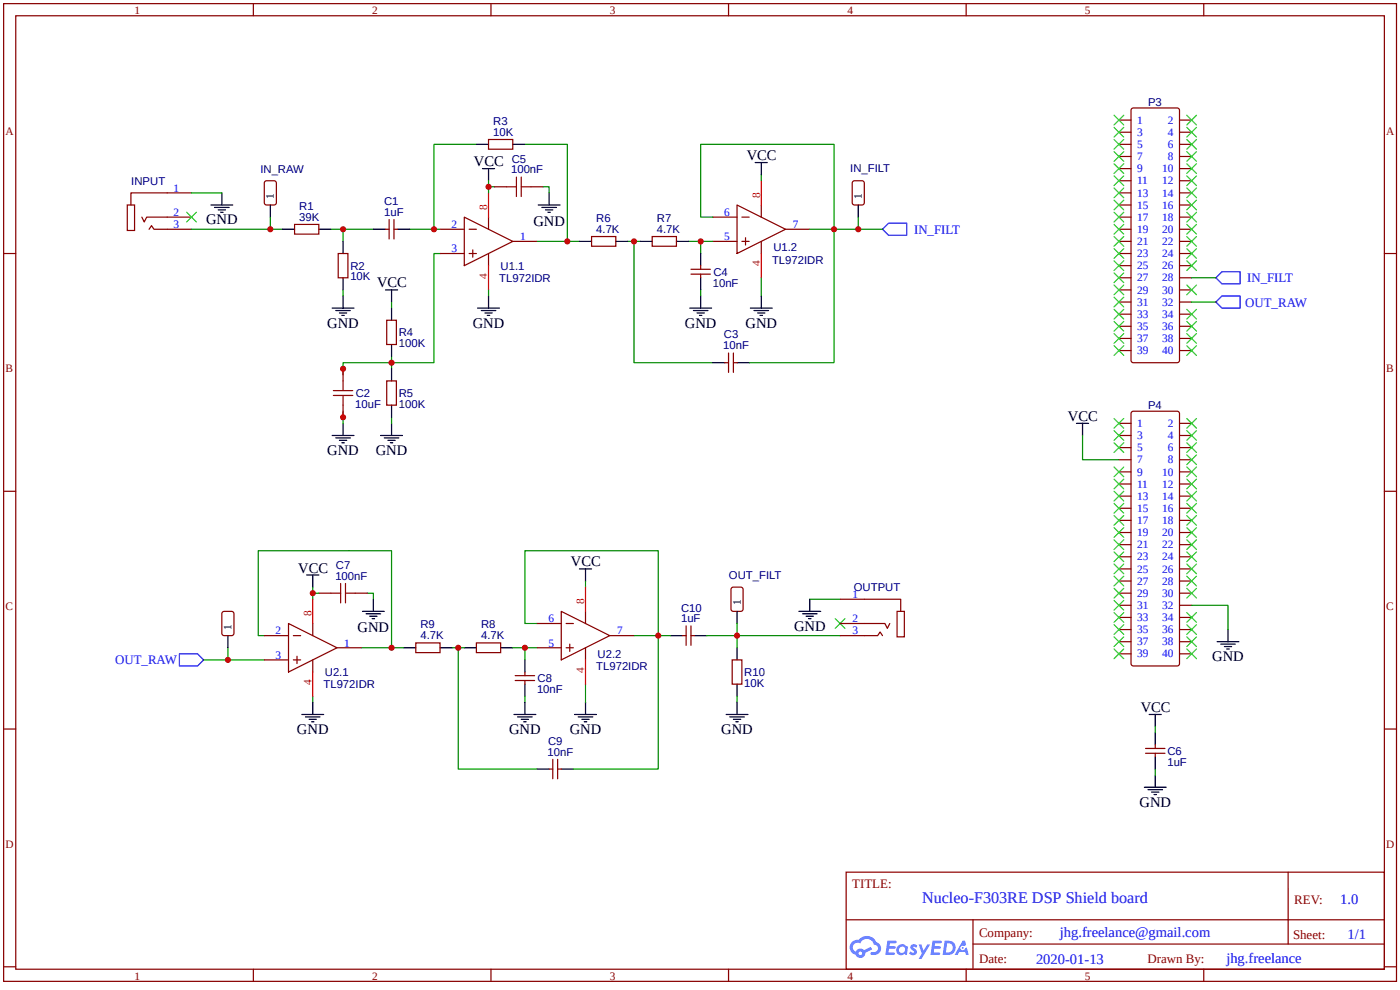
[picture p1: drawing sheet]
<svg xmlns="http://www.w3.org/2000/svg" width="297mm" height="210mm" viewBox="0 0 297 210" stroke-linecap="round" stroke-linejoin="round" font-family="sans-serif">
<g fill="none" stroke="#800" stroke-width=".26">
<path d="M.8 .8h295.5v207.3h-295.5zM3.3 3.3h290.4v202.2h-290.4zM53.7 .8v2.5M104.2 .8v2.5M154.6 .8v2.5M205 .8v2.5M255.4 .8v2.5M.8 53.7h2.5M293.7 53.7h2.6M.8 104.2h2.5M293.7 104.2h2.6M.8 154.6h2.5"/>
<path d="M293.7 154.6h2.6M179.5 184.9h114.2v20.6h-114.2zM179.5 195h114.1M206.4 195v10.3M273.3 184.9v15.2M.8 205h2.5M53.7 205.5v2.6M104.2 205.5v2.6M154.6 205.5v2.6M205 205.5v2.6M206.4 200.1h87.2M255.4 205.5v2.6"/>
<path d="M293.7 205h2.6"/>
</g>
<g fill="#58f">
<path d="M193.3 200.3l.6-.1 .4 .1 .3 .2-.3 .5a.35 .35 0 0 0-.2-.3 .35 .35 0 0 0-.4 .1v.1a.86 .86 0 0 1 .7 .6 .86 .86 0 0 1-.2 .9 1.09 1.09 0 0 1-1.4-.3l.4-.4 .5 .3 .3-.1-.1-.2a.89 .89 0 0 1-.6-1.4z"/>
<path d="M194.9 200.2h.6l.4 1.4 .8-1.4h.6l-1.8 3.1h-.6l.7-1.1z"/>
<path d="M188.3 199.4h1.7l.2 .2-.1 .3-1.3 .1-.1 .6h1.1l.2 .3-.2 .2h-1.2l-.1 .8 1.2 .1 .2 .2-.2 .2-1.9 .1z"/>
<path d="M197.8 199.4h1.7l.3 .2-.1 .3-1.3 .1-.1 .6h1.1l.2 .3-.3 .2h-1.1l-.1 .8 1.2 .1 .2 .2-.2 .2-1.9 .1z"/>
<path d="M204.2 199.4h.5l.3 1-.5 .2a.51 .51 0 0 0-.7 .2 .51 .51 0 0 0 .3 .7 .51 .51 0 0 0 .6-.5l.4-.1 .4 1.6h-.6l-.1-.7h-1.3l-.3 .7h-.7z"/>
<path d="M200.4 199.4l-.4 3.1h1a1.53 1.53 0 0 0 1.7-1.6 1.53 1.53 0 0 0-1.8-1.5zM200.9 200a1.01 1.01 0 0 1 1.3 1 1.01 1.01 0 0 1-1.3 .9h-.2z"/>
<path d="M190.4 200.6a1.12 1.12 0 0 0 0 1.6 1.12 1.12 0 0 0 1.5 .1l.5 .2 .2-1.7-.4-.2a1.09 1.09 0 0 0-1.8 0zM190.6 201.3a.7 .7 0 0 1 1.4 0 .7 .7 0 0 1-1.4 0z"/>
<path d="M180.8 199.7a1.59 1.59 0 0 0 .7 2.7 1.05 1.05 0 0 0 1.2 .7 1.05 1.05 0 0 0 .9-1.1l1.4-.7-.3-.6-1.4 .7a1.07 1.07 0 0 0-1.8 .4 1.01 1.01 0 0 1-.4-1.4 1.01 1.01 0 0 1 1.4-.4 1.55 1.55 0 0 1 1.6-.9 1.55 1.55 0 0 1 1.4 1.2 .83 .83 0 0 1 .8 1 .83 .83 0 0 1-1.2 .5 .32 .32 0 0 0-.4 .3 .32 .32 0 0 0 .3 .4 1.45 1.45 0 0 0 1.8-.9 1.45 1.45 0 0 0-.9-1.9 2.29 2.29 0 0 0-3.8-.5l-.8 .2zM182.1 202.1a.4 .4 0 0 1 .8 0 .4 .4 0 0 1-.8 0z"/>
<circle cx="204.2" cy="201" r=".19"/>
</g>
<g fill="none" stroke="#800" stroke-width=".26">
<path d="M56.2 38.5l.4-.2h1.5l.5 .3v4.3l-.3 .5-1.8 .1-.4-.4v-4.3zM103.6 29.6h5.2v2h-5.2zM104.9 39.6h2.6M112.6 39.6h2.6M180.9 38.5l.4-.2h1.6l.4 .3 .1 4.3-.4 .5-1.8 .1-.4-.4v-4.3zM237.4 25.5h2.5M237.4 28h2.5M237.4 30.6h2.5M237.4 33.2h2.5M237.4 35.7h2.5M237.4 38.3h2.5M240.1 23l.4-.1h9.2l.3 .1 .2 .3v53.1l-.1 .3-.3 .2h-9.3l-.3-.1-.2-.3-.1-53.1z"/>
<path d="M250.2 25.5h2.6M250.2 28h2.6M250.2 30.6h2.6M250.2 33.2h2.6M250.2 35.7h2.6M250.2 38.3h2.6M27 43.5h1.5v5.4h-1.5zM30.1 46l.5 1.1 .5-1.1h9.5M31.6 48.6l.5-.8 .6 .8h7.9M40.6 40.9h-12.8v2.6M62.5 47.6h5.1v2h-5.1zM71.8 53.7h2v5.2h-2z"/>
<path d="M81.8 48.6h.8M82.6 46.5v4.2M83.6 48.6h.8M83.6 46.5v4.2M93.4 48.6h5.1M93.4 53.7h5.1M98.5 46l10.3 5.2-10.3 5.1zM99.5 48.6h1.6M99.5 53.7h1.6M100.3 53v1.5M103.6 46v2.6M103.6 53.7v2.6"/>
<path d="M108.8 51.2h5.1M125.5 50.1h5.1v2.1h-5.1zM138.4 50.1h5.1v2.1h-5.1zM146.6 57.1h4.1M146.6 58.1h4.1M148.6 56.3v.8M148.6 58.1v.8M151.2 51.2h5.2M151.2 46h5.2M156.4 43.5l10.3 5.1-10.3 5.1zM157.4 51.2h1.5M157.4 46h1.5"/>
<path d="M158.2 50.4v1.5M161.5 43.5v2.5M161.5 51.2v2.5M166.7 48.6h5.1M237.4 48.6h2.5M237.4 53.7h2.5M237.4 51.2h2.5M237.4 46h2.5M237.4 40.9h2.5M237.4 43.5h2.5M237.4 56.3h2.5M237.4 58.9h2.5"/>
<path d="M250.2 48.6h2.6M250.2 53.7h2.6M250.2 51.2h2.6M250.2 46h2.6M250.2 40.9h2.6M250.2 43.5h2.6M250.2 56.3h2.6M250.2 58.9h2.6M72.8 78.2v2.6M82 67.9h2.1v5.1h-2.1zM153.8 76.9h.8M154.6 74.8v4.2"/>
<path d="M155.6 74.8v4.2M155.6 76.9h.8M237.4 61.5h2.5M237.4 64h2.5M237.4 66.6h2.5M237.4 69.2h2.5M237.4 71.8h2.5M237.4 74.3h2.5M250.2 61.5h2.6M250.2 64h2.6M250.2 66.6h2.6M250.2 69.2h2.6"/>
<path d="M250.2 71.8h2.6M250.2 74.3h2.6M72.8 85.9v2.6M82 80.8h2.1v5.1h-2.1zM237.4 89.8h2.5M237.4 92.3h2.5M237.4 94.9h2.5M237.4 97.5h2.5M240.1 87.3l.4-.1h9.2l.3 .1 .2 .3v53.1l-.1 .3-.3 .2h-9.3l-.3-.1-.2-.3-.1-53.1zM250.2 89.8h2.6M250.2 92.3h2.6M250.2 94.9h2.6"/>
<path d="M250.2 97.5h2.6M237.4 100h2.5M237.4 102.6h2.5M237.4 105.2h2.5M237.4 107.8h2.5M237.4 110.3h2.5M237.4 112.9h2.5M237.4 115.5h2.5M237.4 118h2.5M250.2 100h2.6M250.2 102.6h2.6M250.2 105.2h2.6"/>
<path d="M250.2 107.8h2.6M250.2 110.3h2.6M250.2 112.9h2.6M250.2 115.5h2.6M250.2 118h2.6M47.2 129.8l.4-.2h1.5l.5 .3v4.3l-.3 .5-1.8 .1-.4-.4v-4.3zM56.1 134.8h5.1M56.1 139.9h5.1M61.2 132.2l10.3 5.1-10.3 5.2zM62.2 134.8h1.6M62.2 139.9h1.6M63 139.1v1.6"/>
<path d="M66.4 132.2v2.6M66.4 139.9v2.6M67.6 125.8h2.6M71.5 137.3h5.1M75.4 125.8h2.5M88.2 136.3h5.2v2.1h-5.2zM101.1 136.3h5.1v2.1h-5.1zM113.9 132.2h5.2M113.9 137.3h5.2M119.1 129.6l10.3 5.2-10.3 5.1zM120.1 132.2h1.5M120.1 137.3h1.5"/>
<path d="M120.9 136.6v1.5M124.2 129.6v2.6M124.2 137.3v2.6M129.4 134.8h5.1M144.8 134.8h.8M145.6 132.7v4.1M146.6 134.8h.8M146.6 132.7v4.1M155.2 124.6l.4-.1h1.5l.5 .3v4.3l-.3 .5h-1.8l-.4-.3v-4.3zM155.3 139.9h2.1v5.1h-2.1zM178.2 127h12.9v2.6M178.2 132.2h9.5l.6 1 .5-1"/>
<path d="M178.2 134.8h8l.5-.8 .5 .8M190.3 129.6h1.6v5.4h-1.6zM237.4 120.6h2.5M237.4 123.2h2.5M237.4 125.8h2.5M237.4 128.3h2.5M237.4 130.9h2.5M237.4 133.5h2.5M237.4 136h2.5M237.4 138.6h2.5M250.2 120.6h2.6M250.2 123.2h2.6"/>
<path d="M250.2 125.8h2.6M250.2 128.3h2.6M250.2 130.9h2.6M250.2 133.5h2.6M250.2 136h2.6M250.2 138.6h2.6M109.3 143.2h4.1M109.3 144.3h4.1M111.4 142.5v.7M111.4 144.3v.7M243 159.7h4.1M243 158.7h4.1"/>
<path d="M245.1 157.9v.8M245.1 159.7v.8M116.5 163h.8M117.3 161v4.1M118.3 161v4.1M118.3 163h.8"/>
</g>
<path d="M161.5 38.3v5.2M103.6 40.9v5.1M103.6 56.3v5.2M161.5 53.7v5.2M66.4 127v5.2M124.2 124.5v5.1M124.2 139.9v5.1M66.4 142.5v5.1" fill="none" stroke="#f00" stroke-width=".26"/>
<g fill="none" stroke="#000" stroke-width=".26">
<path d="M101.1 30.6h2.5M102.4 35.7h2.5M103.6 35.7v2.6M108.8 30.6h2.6M160.2 34.5h2.6M161.5 34.5v2.5M44.7 43.5h4.7M45.5 44h3.1M46.3 44.5h1.5M46.8 45h.5M47.1 40.9v2.6M57.4 43.5v2.5"/>
<path d="M59.9 48.6h2.6M67.6 48.6h2.6M72.8 51.2v2.5M72.8 58.9v2.6M79.2 48.6h2.6M84.4 48.6h2.5M114.2 43.5h4.6M115 44h3M115.7 44.5h1.6M116.2 45h.6M116.5 40.9v2.6M122.9 51.2h2.6"/>
<path d="M130.6 51.2h2.6M135.8 51.2h2.6M143.5 51.2h2.6M148.6 53.7v2.6M148.6 58.9v2.6M182.1 43.5v2.5M70.5 65.3h4.6M71.2 65.8h3.1M72 66.4h1.6M72.5 66.9h.5M72.8 62.8v2.5M81.8 61.5h2.6"/>
<path d="M83.1 61.5v2.5M83.1 65.3v2.6M83.1 73v2.6M83.1 78.2v2.6M101.3 65.3h4.7M102.1 65.8h3.1M102.9 66.4h1.5M103.4 66.9h.5M103.6 62.8v2.5M146.3 65.3h4.7M147.1 65.8h3.1M147.9 66.4h1.5"/>
<path d="M148.4 66.9h.5M148.6 62.8v2.5M151.2 76.9h2.6M156.4 76.9h2.5M159.2 65.3h4.6M160 65.8h3M160.7 66.4h1.6M161.2 66.9h.6M161.5 62.8v2.5M70.5 92.3h4.6M71.2 92.8h3.1M72 93.4h1.6"/>
<path d="M72.5 93.9h.5M72.8 89.8v2.5M80.8 92.3h4.6M81.5 92.8h3.1M82.3 93.4h1.5M82.8 93.9h.5M83.1 85.9v2.6M83.1 89.8v2.5M228.4 89.8h2.5M229.7 89.8v2.5M48.3 134.8v2.5M65.1 121.9h2.5"/>
<path d="M66.4 121.9v2.6M76.9 129.6h4.6M77.7 130.1h3.1M78.4 130.6h1.6M79 131.2h.5M79.2 127v2.6M85.6 137.3h2.6M93.4 137.3h2.5M98.5 137.3h2.6M106.2 137.3h2.6M111.4 139.9v2.6M122.9 120.6h2.6"/>
<path d="M124.2 120.6v2.6M142.2 134.8h2.6M147.4 134.8h2.5M156.4 129.6v2.6M156.4 137.3v2.6M169.5 129.6h4.6M170.3 130.1h3M171 130.6h1.6M171.5 131.2h.6M171.8 127v2.6M258.2 136h4.6M259 136.6h3.1"/>
<path d="M259.7 137.1h1.6M260.3 137.6h.5M260.5 133.5v2.5M64 151.5h4.7M64.8 152h3.1M65.6 152.5h1.5M66.1 153h.5M66.4 148.9v2.6M109 151.5h4.7M109.8 152h3.1M110.6 152.5h1.5M111.1 153h.5"/>
<path d="M111.4 145v2.6M111.4 148.9v2.6M121.9 151.5h4.6M122.7 152h3.1M123.4 152.5h1.6M124 153h.5M124.2 148.9v2.6M154 151.5h4.7M154.8 152h3.1M155.6 152.5h1.5M156.1 153h.5M156.4 145v2.6"/>
<path d="M156.4 148.9v2.6M243.8 151.5h2.6M245.1 151.5v2.5M245.1 155.3v2.6M113.9 163h2.6M119.1 163h2.5M242.8 166.9h4.6M243.5 167.4h3.1M244.3 167.9h1.6M244.8 168.5h.5M245.1 160.5v2.5M245.1 164.3v2.6"/>
</g>
<g fill="none" stroke="#080" stroke-width=".26">
<path d="M101.1 30.6h-9v18M103.6 38.3v2.6M103.6 39.6h1.3M111.4 30.6h9v20.6h-6.5M115.2 39.6h1.3v1.3M161.5 37v1.3M40.6 48.6h16.8M40.6 40.9h6.5M57.4 46v2.6h2.5M70.2 48.6h2.6M79.2 48.6h-6.4v2.6M86.9 48.6h6.5"/>
<path d="M93.4 53.7h-1.3v23.2h-19.3v2.6M120.4 51.2h2.5M133.2 51.2h2.6M134.5 51.2v25.7h16.7M146.1 51.2h5.1M148.6 51.2v2.5M151.2 46h-2.6v-15.4h28.3v18h5.2v-2.6M161.5 58.9v3.9M171.8 48.6h5.1v28.3h-18M182.1 48.6h5.1M252.8 58.9h5.1M72.8 61.5v1.3"/>
<path d="M83.1 64v1.3M83.1 75.6v2.6M103.6 61.5v1.3M148.6 61.5v1.3M252.8 64h5.1M72.8 87.2v2.6M83.1 88.5v1.3M229.7 92.3v5.2h7.7M43.2 139.9h5.1M48.3 137.3v2.6h7.8M56.1 134.8h-1.3v-18h28.3v20.5h-6.5M66.4 125.8h1.2"/>
<path d="M66.4 124.5v2.5M77.9 125.8h1.3v1.2M83.1 137.3h2.5M95.9 137.3h2.6M97.2 137.3v25.7h16.7M108.8 137.3h5.1M111.4 137.3v2.6M113.9 132.2h-2.5v-15.4h28.2v18h2.6M124.2 123.2v1.3M134.5 134.8h5.1v28.2h-18M149.9 134.8h6.5v2.5M156.4 132.2v2.6h21.8"/>
<path d="M171.8 127h6.4M252.8 128.3h7.7v5.2M66.4 147.6v1.3M111.4 147.6v1.3M124.2 145v3.9M156.4 147.6v1.3M245.1 154v1.3M245.1 163v1.3"/>
</g>
<path d="M107.5 39.6h2.1M109.6 37.5v4.2M110.6 39.6h2M110.6 37.5v4.2M70.7 83.8h4.1M70.7 82.8h4.1M72.8 80.8v2M72.8 83.8v2.1M70.2 125.8h2.1M72.3 123.7v4.1M73.3 125.8h2.1M73.3 123.7v4.1" fill="none" stroke="#a00000" stroke-width=".26"/>
<path d="M187.2 48.6l1.3-1.3h3.9v2.6h-3.9zM257.9 58.9l1.3-1.3h3.9v2.6h-3.9zM257.9 64l1.3-1.2h3.9v2.5h-3.9zM38.1 138.6h3.8l1.3 1.3-1.3 1.3h-3.8z" fill="none" stroke="#00f" stroke-width=".26"/>
<g fill="none" stroke="#3c3" stroke-width=".26">
<path d="M236.3 24.4l2.1 2.1M236.3 27l2.1 2.1M236.3 29.6l2.1 2M236.3 32.1l2.1 2.1M236.3 34.7l2.1 2.1M236.3 37.3l2.1 2M236.3 39.9l2.1 2M238.4 24.4l-2.1 2.1M238.4 27l-2.1 2.1M238.4 29.6l-2.1 2M238.4 32.1l-2.1 2.1M238.4 34.7l-2.1 2.1"/>
<path d="M238.4 37.3l-2.1 2M238.4 39.9l-2.1 2M251.8 39.9l2 2M251.8 37.3l2 2M251.8 34.7l2 2.1M251.8 32.1l2 2.1M251.8 29.6l2 2M251.8 27l2 2.1M251.8 24.4l2 2.1M253.8 24.4l-2 2.1M253.8 27l-2 2.1M253.8 29.6l-2 2"/>
<path d="M253.8 32.1l-2 2.1M253.8 34.7l-2 2.1M253.8 37.3l-2 2M253.8 39.9l-2 2M39.6 45l2.1 2.1M41.7 45l-2.1 2.1M236.3 42.4l2.1 2.1M236.3 45l2.1 2.1M236.3 47.6l2.1 2M236.3 50.1l2.1 2.1M236.3 52.7l2.1 2.1M236.3 55.3l2.1 2.1"/>
<path d="M236.3 57.9l2.1 2M238.4 42.4l-2.1 2.1M238.4 45l-2.1 2.1M238.4 47.6l-2.1 2M238.4 50.1l-2.1 2.1M238.4 52.7l-2.1 2.1M238.4 55.3l-2.1 2.1M238.4 57.9l-2.1 2M251.8 47.6l2 2M251.8 55.3l2 2.1M251.8 52.7l2 2.1M251.8 50.1l2 2.1"/>
<path d="M251.8 45l2 2.1M251.8 42.4l2 2.1M253.8 42.4l-2 2.1M253.8 45l-2 2.1M253.8 47.6l-2 2M253.8 50.1l-2 2.1M253.8 55.3l-2 2.1M253.8 52.7l-2 2.1M236.3 60.4l2.1 2.1M236.3 63l2.1 2.1M236.3 65.6l2.1 2M236.3 68.2l2.1 2"/>
<path d="M236.3 70.7l2.1 2.1M236.3 73.3l2.1 2.1M238.4 60.4l-2.1 2.1M238.4 63l-2.1 2.1M238.4 65.6l-2.1 2M238.4 68.2l-2.1 2M238.4 70.7l-2.1 2.1M238.4 73.3l-2.1 2.1M251.8 70.7l2 2.1M251.8 73.3l2 2.1M251.8 68.2l2 2M251.8 65.6l2 2"/>
<path d="M251.8 60.4l2 2.1M253.8 73.3l-2 2.1M253.8 70.7l-2 2.1M253.8 68.2l-2 2M253.8 65.6l-2 2M253.8 60.4l-2 2.1M236.3 88.7l2.1 2.1M236.3 91.3l2.1 2.1M236.3 93.9l2.1 2M236.3 99l2.1 2.1M238.4 88.7l-2.1 2.1M238.4 91.3l-2.1 2.1"/>
<path d="M238.4 93.9l-2.1 2M238.4 99l-2.1 2.1M251.8 99l2 2.1M251.8 96.4l2 2.1M251.8 93.9l2 2M251.8 91.3l2 2.1M251.8 88.7l2 2.1M253.8 88.7l-2 2.1M253.8 91.3l-2 2.1M253.8 93.9l-2 2M253.8 96.4l-2 2.1M253.8 99l-2 2.1"/>
<path d="M236.3 101.6l2.1 2M236.3 104.2l2.1 2M236.3 106.7l2.1 2.1M236.3 109.3l2.1 2.1M236.3 111.9l2.1 2M236.3 114.4l2.1 2.1M236.3 117l2.1 2.1M236.3 119.6l2.1 2M238.4 101.6l-2.1 2M238.4 104.2l-2.1 2M238.4 106.7l-2.1 2.1M238.4 109.3l-2.1 2.1"/>
<path d="M238.4 111.9l-2.1 2M238.4 114.4l-2.1 2.1M238.4 117l-2.1 2.1M238.4 119.6l-2.1 2M251.8 109.3l2 2.1M251.8 117l2 2.1M251.8 119.6l2 2M251.8 114.4l2 2.1M251.8 111.9l2 2M251.8 106.7l2 2.1M251.8 104.2l2 2M251.8 101.6l2 2"/>
<path d="M253.8 101.6l-2 2M253.8 104.2l-2 2M253.8 106.7l-2 2.1M253.8 109.3l-2 2.1M253.8 111.9l-2 2M253.8 114.4l-2 2.1M253.8 119.6l-2 2M253.8 117l-2 2.1M177.2 131.2l2.1 2M179.3 131.2l-2.1 2M236.3 122.2l2.1 2M236.3 124.7l2.1 2.1"/>
<path d="M236.3 127.3l2.1 2.1M236.3 129.9l2.1 2M236.3 132.4l2.1 2.1M236.3 135l2.1 2.1M236.3 137.6l2.1 2M238.4 122.2l-2.1 2M238.4 124.7l-2.1 2.1M238.4 127.3l-2.1 2.1M238.4 129.9l-2.1 2M238.4 132.4l-2.1 2.1M238.4 135l-2.1 2.1M238.4 137.6l-2.1 2"/>
<path d="M251.8 124.7l2 2.1M251.8 132.4l2 2.1M251.8 137.6l2 2M251.8 135l2 2.1M251.8 129.9l2 2M251.8 122.2l2 2M253.8 122.2l-2 2M253.8 137.6l-2 2M253.8 135l-2 2.1M253.8 132.4l-2 2.1M253.8 129.9l-2 2M253.8 124.7l-2 2.1"/>
</g>
<g fill="#c00">
<circle cx="48.3" cy="139.9" r=".64"/>
<circle cx="139.6" cy="134.8" r=".64"/>
<circle cx="97.2" cy="137.3" r=".64"/>
<circle cx="111.4" cy="137.3" r=".64"/>
<circle cx="83.1" cy="137.3" r=".64"/>
<circle cx="66.4" cy="125.8" r=".64"/>
<circle cx="72.8" cy="88.5" r=".64"/>
<circle cx="72.8" cy="78.2" r=".64"/>
<circle cx="72.8" cy="48.6" r=".64"/>
<circle cx="83.1" cy="76.9" r=".64"/>
<circle cx="92.1" cy="48.6" r=".64"/>
<circle cx="103.6" cy="39.6" r=".64"/>
<circle cx="120.4" cy="51.2" r=".64"/>
<circle cx="148.6" cy="51.2" r=".64"/>
<circle cx="134.5" cy="51.2" r=".64"/>
<circle cx="176.9" cy="48.6" r=".64"/>
<circle cx="182.1" cy="48.6" r=".64"/>
<circle cx="156.4" cy="134.8" r=".64"/>
<circle cx="57.4" cy="48.6" r=".64"/>
</g>
<text font-size="3.4" fill="#00f" x="195.6" y="191.5">Nucleo-F303RE DSP Shield board</text>
<g font-size="3.1">
<text x="100.6" y="35.2">VCC</text>
<text x="158.4" y="33.9">VCC</text>
<text x="43.7" y="47.6">GND</text>
<text x="113.2" y="47.9">GND</text>
<text x="80" y="61">VCC</text>
<text x="69.4" y="69.4">GND</text>
<text x="100.3" y="69.4">GND</text>
<text x="145.3" y="69.4">GND</text>
<text x="158.2" y="69.4">GND</text>
<text x="226.6" y="89.2">VCC</text>
<text x="69.4" y="96.4">GND</text>
<text x="79.7" y="96.4">GND</text>
<text x="63.3" y="121.4">VCC</text>
<text x="121.1" y="120.1">VCC</text>
<text x="75.9" y="134.1">GND</text>
<text x="168.5" y="133.7">GND</text>
<text x="257.2" y="140.2">GND</text>
<text x="63" y="155.6">GND</text>
<text x="108" y="155.6">GND</text>
<text x="120.9" y="155.6">GND</text>
<text x="153" y="155.6">GND</text>
<text x="242" y="151">VCC</text>
<text x="241.7" y="171">GND</text>
</g>
<g font-size="3.1" fill="#00f">
<text x="284.3" y="191.7">1.0</text>
<text x="224.8" y="198.6">jhg.freelance@gmail.com</text>
<text x="285.9" y="199.2">1/1</text>
<text x="219.8" y="204.3">2020-01-13</text>
<text x="260.2" y="204.3">jhg.freelance</text>
</g>
<g font-size="2.7" fill="#00f">
<text x="193.9" y="49.5">IN_FILT</text>
<text x="264.6" y="59.8">IN_FILT</text>
<text x="264.1" y="65">OUT_RAW</text>
<text x="24.4" y="140.8">OUT_RAW</text>
</g>
<g font-size="2.7" fill="#800">
<text x="180.8" y="188.3">TITLE:</text>
<text x="274.6" y="191.7">REV:</text>
<text x="207.7" y="198.6">Company:</text>
<text x="274.3" y="199.1">Sheet:</text>
<text x="207.7" y="204.2">Date:</text>
<text x="243.4" y="204.3">Drawn By:</text>
</g>
<g font-size="2.4" fill="#800">
<text x="28.5" y="3">1</text>
<text x="79" y="3">2</text>
<text x="129.4" y="3">3</text>
<text x="179.8" y="3">4</text>
<text x="230.2" y="3">5</text>
<text x="1.2" y="28.5">A</text>
<text x="294.1" y="28.5">A</text>
<text x="1.2" y="79">B</text>
<text x="294.1" y="79">B</text>
<text x="1.2" y="129.4">C</text>
<text x="294.1" y="129.4">C</text>
<text x="1.2" y="179.8">D</text>
<text x="294.1" y="179.8">D</text>
<text x="28.5" y="207.7">1</text>
<text x="79" y="207.7">2</text>
<text x="129.4" y="207.7">3</text>
<text x="179.8" y="207.7">4</text>
<text x="230.2" y="207.7">5</text>
</g>
<g font-size="2.4" fill="#000080">
<text x="243.6" y="22.4">P3</text>
<text x="104.6" y="28.8">10K</text>
<text x="104.6" y="26.5">R3</text>
<text x="108.6" y="34.5">C5</text>
<text x="27.9" y="39.2">INPUT</text>
<text x="55.2" y="36.6">IN_RAW</text>
<text x="108.4" y="36.8">100nF</text>
<text x="180.4" y="36.5">IN_FILT</text>
<text x="63.5" y="46.8">39K</text>
<text x="63.5" y="44.5">R1</text>
<text x="81.5" y="45.8">1uF</text>
<text x="81.5" y="43.5">C1</text>
<text x="126.5" y="47.1">R6</text>
<text x="139.4" y="47.1">R7</text>
<text x="126.5" y="49.4">4.7K</text>
<text x="139.4" y="49.4">4.7K</text>
<text x="164.1" y="53.3">U1.2</text>
<text x="74.3" y="59.5">10K</text>
<text x="74.3" y="57.2">R2</text>
<text x="105.9" y="59.7">TL972IDR</text>
<text x="106.2" y="57.2">U1.1</text>
<text x="151.3" y="58.4">C4</text>
<text x="163.8" y="55.9">TL972IDR</text>
<text x="151.2" y="60.8">10nF</text>
<text x="84.6" y="71.3">R4</text>
<text x="153.6" y="71.8">C3</text>
<text x="84.6" y="73.6">100K</text>
<text x="153.4" y="74.1">10nF</text>
<text x="75.4" y="86.5">10uF</text>
<text x="75.5" y="84.2">C2</text>
<text x="84.6" y="86.5">100K</text>
<text x="84.6" y="84.2">R5</text>
<text x="243.6" y="86.7">P4</text>
<text x="71.1" y="122.9">100nF</text>
<text x="71.3" y="120.6">C7</text>
<text x="154.7" y="122.7">OUT_FILT</text>
<text x="181.1" y="125.3">OUTPUT</text>
<text x="144.5" y="131.9">1uF</text>
<text x="144.5" y="129.7">C10</text>
<text x="89.2" y="135.5">4.7K</text>
<text x="89.2" y="133.2">R9</text>
<text x="102.1" y="135.5">4.7K</text>
<text x="102.1" y="133.2">R8</text>
<text x="68.9" y="143.3">U2.1</text>
<text x="126.5" y="142">TL972IDR</text>
<text x="126.8" y="139.5">U2.2</text>
<text x="157.9" y="143.3">R10</text>
<text x="68.6" y="145.9">TL972IDR</text>
<text x="113.9" y="146.9">10nF</text>
<text x="114.1" y="144.6">C8</text>
<text x="157.9" y="145.6">10K</text>
<text x="116.1" y="160.2">10nF</text>
<text x="116.3" y="157.9">C9</text>
<text x="247.7" y="160">C6</text>
<text x="247.7" y="162.3">1uF</text>
</g>
<g font-size="2.4" fill="#00f">
<text x="241.2" y="26.2">1</text>
<text x="241.2" y="28.8">3</text>
<text x="247.7" y="26.2">2</text>
<text x="247.7" y="28.8">4</text>
<text x="241.2" y="31.4">5</text>
<text x="241.2" y="33.9">7</text>
<text x="247.7" y="31.4">6</text>
<text x="247.7" y="33.9">8</text>
<text x="36.8" y="40.6">1</text>
<text x="241.2" y="36.5">9</text>
<text x="241.2" y="39.1">11</text>
<text x="241.2" y="41.7">13</text>
<text x="246.5" y="36.5">10</text>
<text x="246.5" y="39.1">12</text>
<text x="246.5" y="41.7">14</text>
<text x="36.8" y="45.8">2</text>
<text x="153.6" y="45.8">6</text>
<text x="241.2" y="44.2">15</text>
<text x="241.2" y="46.8">17</text>
<text x="246.5" y="44.2">16</text>
<text x="246.5" y="46.8">18</text>
<text x="36.8" y="48.3">3</text>
<text x="95.8" y="48.3">2</text>
<text x="95.8" y="53.5">3</text>
<text x="110.3" y="50.9">1</text>
<text x="153.6" y="50.9">5</text>
<text x="168.2" y="48.3">7</text>
<text x="241.2" y="49.4">19</text>
<text x="241.2" y="51.9">21</text>
<text x="246.5" y="49.4">20</text>
<text x="246.5" y="51.9">22</text>
<text x="241.2" y="54.5">23</text>
<text x="241.2" y="57.1">25</text>
<text x="241.2" y="59.7">27</text>
<text x="246.5" y="54.5">24</text>
<text x="246.5" y="57.1">26</text>
<text x="246.5" y="59.7">28</text>
<text x="241.2" y="62.2">29</text>
<text x="241.2" y="64.8">31</text>
<text x="246.5" y="62.2">30</text>
<text x="246.5" y="64.8">32</text>
<text x="241.2" y="67.4">33</text>
<text x="241.2" y="70">35</text>
<text x="246.5" y="67.4">34</text>
<text x="246.5" y="70">36</text>
<text x="241.2" y="72.5">37</text>
<text x="241.2" y="75.1">39</text>
<text x="246.5" y="72.5">38</text>
<text x="246.5" y="75.1">40</text>
<text x="241.2" y="90.5">1</text>
<text x="241.2" y="93.1">3</text>
<text x="241.2" y="95.7">5</text>
<text x="247.7" y="90.5">2</text>
<text x="247.7" y="93.1">4</text>
<text x="247.7" y="95.7">6</text>
<text x="241.2" y="98.2">7</text>
<text x="241.2" y="100.8">9</text>
<text x="246.5" y="100.8">10</text>
<text x="247.7" y="98.2">8</text>
<text x="241.2" y="103.4">11</text>
<text x="241.2" y="106">13</text>
<text x="246.5" y="103.4">12</text>
<text x="246.5" y="106">14</text>
<text x="241.2" y="108.5">15</text>
<text x="241.2" y="111.1">17</text>
<text x="241.2" y="113.7">19</text>
<text x="246.5" y="108.5">16</text>
<text x="246.5" y="111.1">18</text>
<text x="246.5" y="113.7">20</text>
<text x="241.2" y="116.2">21</text>
<text x="241.2" y="118.8">23</text>
<text x="246.5" y="116.2">22</text>
<text x="246.5" y="118.8">24</text>
<text x="241.2" y="121.4">25</text>
<text x="241.2" y="124">27</text>
<text x="246.5" y="121.4">26</text>
<text x="246.5" y="124">28</text>
<text x="116.3" y="131.9">6</text>
<text x="180.9" y="126.8">1</text>
<text x="180.9" y="131.9">2</text>
<text x="241.2" y="126.5">29</text>
<text x="241.2" y="129.1">31</text>
<text x="241.2" y="131.7">33</text>
<text x="246.5" y="126.5">30</text>
<text x="246.5" y="129.1">32</text>
<text x="246.5" y="131.7">34</text>
<text x="58.5" y="134.5">2</text>
<text x="73" y="137.1">1</text>
<text x="116.3" y="137.1">5</text>
<text x="130.9" y="134.5">7</text>
<text x="180.9" y="134.5">3</text>
<text x="241.2" y="134.2">35</text>
<text x="241.2" y="136.8">37</text>
<text x="246.5" y="134.2">36</text>
<text x="246.5" y="136.8">38</text>
<text x="58.5" y="139.6">3</text>
<text x="241.2" y="139.4">39</text>
<text x="246.5" y="139.4">40</text>
</g>
<g font-size="2.4" fill="#f00">
<text x="161.2" y="41.9" transform="rotate(-90 161.2 41.9)">8</text>
<text x="103.4" y="44.5" transform="rotate(-90 103.4 44.5)">8</text>
<text x="103.4" y="59.1" transform="rotate(-90 103.4 59.1)">4</text>
<text x="161.2" y="56.5" transform="rotate(-90 161.2 56.5)">4</text>
<text x="66.1" y="130.6" transform="rotate(-90 66.1 130.6)">8</text>
<text x="124" y="128.1" transform="rotate(-90 124 128.1)">8</text>
<text x="124" y="142.6" transform="rotate(-90 124 142.6)">4</text>
<text x="66.1" y="145.2" transform="rotate(-90 66.1 145.2)">4</text>
</g>
<g font-size="2.4">
<text x="58.1" y="42.2" transform="rotate(-90 58.1 42.2)">1</text>
<text x="182.9" y="42.2" transform="rotate(-90 182.9 42.2)">1</text>
<text x="157.1" y="128.3" transform="rotate(-90 157.1 128.3)">1</text>
<text x="49.1" y="133.5" transform="rotate(-90 49.1 133.5)">1</text>
</g>
</svg>
